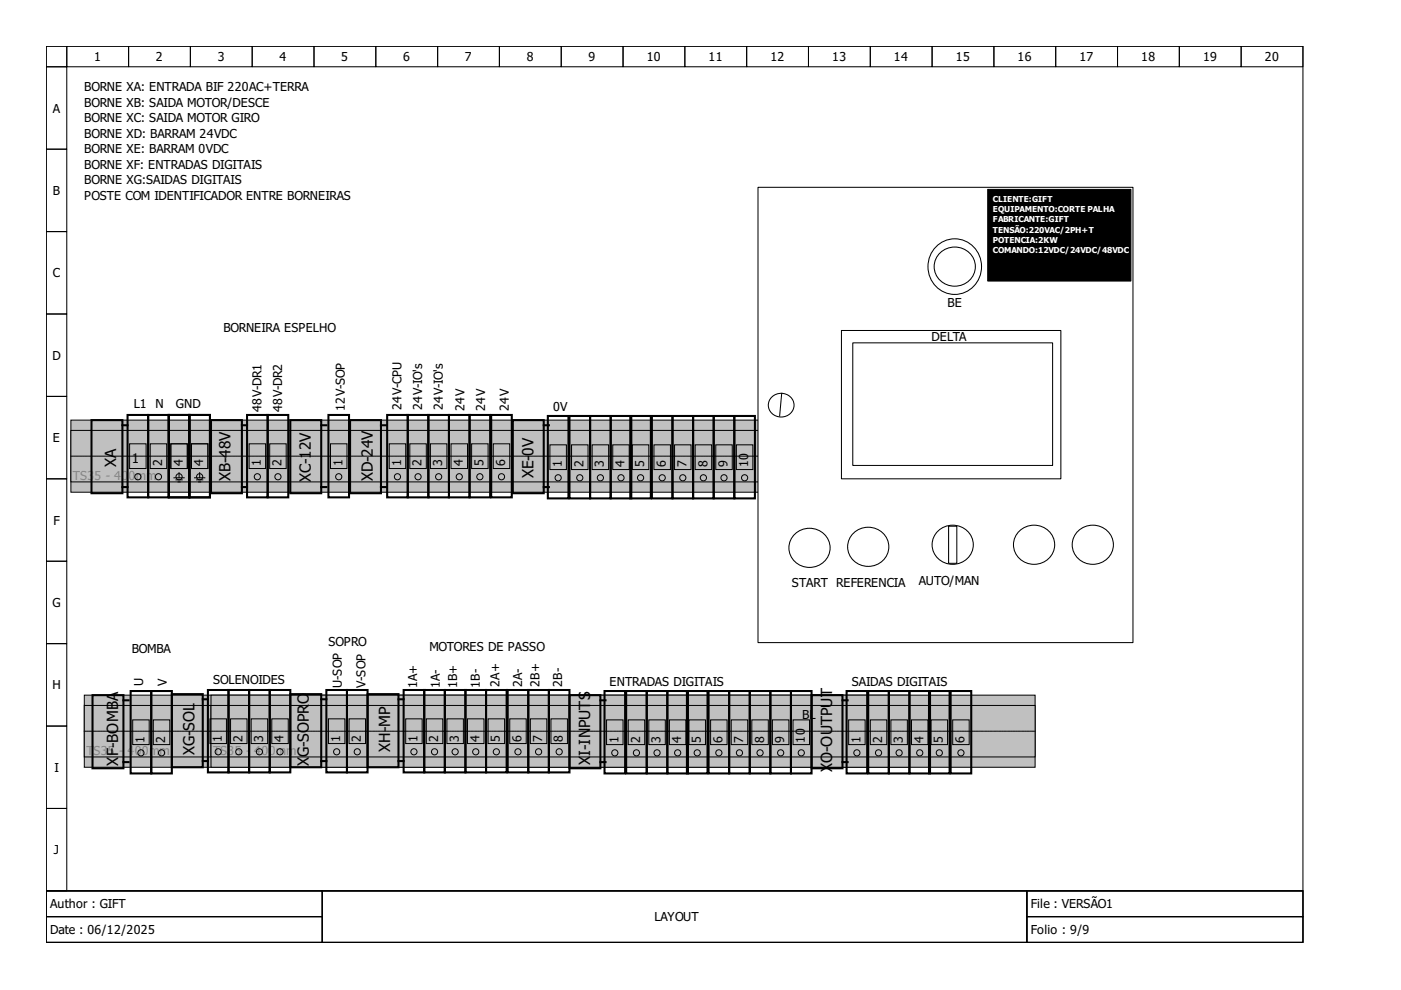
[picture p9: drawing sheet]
<svg xmlns="http://www.w3.org/2000/svg" width="297mm" height="210mm" viewBox="0 0 297 210" stroke-linecap="round" stroke-linejoin="round" font-family="sans-serif">
<g fill="none" stroke="#000" stroke-width=".22">
<path d="M9.8 9.8h266.5v179.1h-266.5zM9.8 9.8h4.4v4.4h-4.4zM9.8 14.2h4.4v17.4h-4.4zM14.2 9.8h13.1v4.4h-13.1zM27.3 9.8h13.1v4.4h-13.1zM40.4 9.8h13.1v4.4h-13.1zM53.5 9.8h13.1v4.4h-13.1zM66.6 9.8h13.1v4.4h-13.1zM79.7 9.8h13.1v4.4h-13.1zM92.8 9.8h13.1v4.4h-13.1zM105.9 9.8h13.1v4.4h-13.1zM119 9.8h13.1v4.4h-13.1z"/>
<path d="M132.1 9.8h13.1v4.4h-13.1zM145.2 9.8h13.1v4.4h-13.1zM158.3 9.8h13.1v4.4h-13.1zM171.4 9.8h13.1v4.4h-13.1zM184.5 9.8h13.1v4.4h-13.1zM197.6 9.8h13.1v4.4h-13.1zM210.7 9.8h13.1v4.4h-13.1zM223.8 9.8h13.1v4.4h-13.1zM236.9 9.8h13.1v4.4h-13.1zM250 9.8h13.1v4.4h-13.1zM263.1 9.8h13.2v4.4h-13.2zM9.8 31.6h4.4v17.5h-4.4z"/>
<path d="M9.8 49.1h4.4v17.5h-4.4zM9.8 66.6h4.4v17.4h-4.4zM9.8 84h4.4v17.5h-4.4zM9.8 101.5h4.4v17.5h-4.4zM9.8 119h4.4v17.5h-4.4zM9.8 136.5h4.4v17.4h-4.4zM9.8 153.9h4.4v17.5h-4.4zM9.8 171.4h4.4v17.5h-4.4zM9.8 188.9h266.5v10.9h-266.5zM9.8 188.9h58.5v5.4h-58.5zM9.8 194.3h58.5v5.5h-58.5zM68.3 188.9h149.4v10.9h-149.4z"/>
<path d="M217.7 188.9h58.6v5.4h-58.6zM217.7 194.3h58.6v5.5h-58.6z"/>
</g>
<g fill="#c0c0c0" stroke="#000" stroke-width=".21">
<path d="M15 89.1h174.8v15.3h-174.8z" fill-rule="evenodd"/>
<path d="M15 91.3h174.8v10.9h-174.8z" fill-rule="evenodd"/>
</g>
<path d="M15 96.7h174.8" fill="none" stroke="#000" stroke-width=".21" stroke-dasharray=".4 .2 .1 .2"/>
<g fill="#c0c0c0" stroke="#000" stroke-width=".21">
<path d="M17.9 147.4h174.7v15.3h-174.7z" fill-rule="evenodd"/>
<path d="M17.9 149.6h174.7v10.9h-174.7z" fill-rule="evenodd"/>
</g>
<path d="M17.9 155h174.7" fill="none" stroke="#000" stroke-width=".21" stroke-dasharray=".4 .2 .1 .2"/>
<g fill="#c0c0c0" stroke="#000" stroke-width=".21">
<path d="M44.7 147.4h174.8v15.3h-174.8z" fill-rule="evenodd"/>
<path d="M44.7 149.6h174.8v10.9h-174.8z" fill-rule="evenodd"/>
</g>
<path d="M44.7 155h174.8" fill="none" stroke="#000" stroke-width=".21" stroke-dasharray=".4 .2 .1 .2"/>
<path d="M160.7 39.7h79.5v96.5h-79.5z" fill="#fff" stroke="#000" stroke-width=".22"/>
<path d="M198.4 52.4a5.7 5.7 0 0 1 7.5-.5 5.7 5.7 0 0 1 1.6 7.3 5.7 5.7 0 0 1-7 2.9 5.7 5.7 0 0 1-3.7-6.5 6 6 0 0 1 1.6-3.2zM199.1 53.9a4.3 4.3 0 0 1 5.4-1 4.3 4.3 0 0 1 2 5.1 4.3 4.3 0 0 1-5.5 2.5 4.3 4.3 0 0 1-2.7-5.4zM178.4 70.1h46.5v31.4h-46.5zM180.8 72.7h42.4v26h-42.4zM163.5 84.3a2.72 2.72 0 0 1 3.2-.7 2.72 2.72 0 0 1 1.6 2.9 2.73 2.73 0 0 1-3.2 1.9 2.73 2.73 0 0 1-2.1-3.1zM165.7 83.4l-.4 4.8M168.3 113.5a4.3 4.3 0 0 1 5.4-1 4.3 4.3 0 0 1 2 5.1 4.3 4.3 0 0 1-5.5 2.5 4.3 4.3 0 0 1-2.7-5.4zM180.7 113.3a4.3 4.3 0 0 1 5.4-1 4.3 4.3 0 0 1 2.1 5.1 4.3 4.3 0 0 1-5.5 2.5 4.3 4.3 0 0 1-2.7-5.4zM198.6 112.8a4.3 4.3 0 0 1 5.5-1 4.3 4.3 0 0 1 2 5.1 4.3 4.3 0 0 1-5.5 2.5 4.3 4.3 0 0 1-2.7-5.3zM201.1 111.6h1.8v7.8h-1.8zM215.9 112.8a4.3 4.3 0 0 1 5.4-1 4.3 4.3 0 0 1 2 5.1 4.3 4.3 0 0 1-5.4 2.5 4.3 4.3 0 0 1-2.7-5.3zM228.4 112.8a4.3 4.3 0 0 1 5.4-1 4.3 4.3 0 0 1 2 5.1 4.3 4.3 0 0 1-5.5 2.5 4.3 4.3 0 0 1-2.7-5.3z" fill="none" stroke="#000" stroke-width=".22"/>
<path d="M209.4 40.1h30.4v19.5h-30.4z" fill="#000" stroke="#000" stroke-width=".22"/>
<g fill="none" stroke="#000" stroke-width=".44">
<path d="M19.4 89.1h6.6v15.5h-6.6zM26 90.2h1M27 88h4.4v17.5h-4.4zM31.4 88h4.4v17.5h-4.4zM35.8 88h4.3v17.5h-4.3zM40.1 88h4.4v17.5h-4.4zM44.7 89.1h6.6v15.5h-6.6zM51.3 90.2h1.1M52.4 88h4.3v17.5h-4.3zM56.7 88h4.4v17.5h-4.4zM61.6 89.1h6.5v15.5h-6.5zM68.1 90.2h1.1"/>
<path d="M69.6 88h4.4v17.5h-4.4zM74.2 89.1h6.6v15.5h-6.6zM80.8 90.2h1.1M82.1 88h4.4v17.5h-4.4zM86.5 88h4.3v17.5h-4.3zM90.8 88h4.4v17.5h-4.4zM95.2 88h4.4v17.5h-4.4zM99.6 88h4.3v17.5h-4.3zM104.1 88h4.4v17.5h-4.4zM108.7 89.1h6.6v15.5h-6.6zM115.3 90.2h1.1M116.2 88.2h4.3v17.5h-4.3z"/>
<path d="M120.7 88.2h4.4v17.5h-4.4zM125.1 88.2h4.4v17.5h-4.4zM129.5 88.2h4.3v17.5h-4.3zM133.6 88.2h4.4v17.5h-4.4zM138.2 88.2h4.4v17.5h-4.4zM142.6 88.2h4.4v17.5h-4.4zM147 88.2h4.3v17.5h-4.3zM151.3 88.2h4.4v17.5h-4.4zM155.7 88.2h4.4v17.5h-4.4zM26 103.3h1M51.3 103.3h1.1M68.1 103.3h1.1"/>
<path d="M80.8 103.3h1.1M115.3 103.3h1.1M19.6 147.4h6.6v15.5h-6.6zM26.2 148.5h1.1M27.7 146.5h4.4v17.5h-4.4zM32.1 146.5h4.3v17.5h-4.3zM36.4 147.2h6.6v15.5h-6.6zM43 148.3h1.1M44.1 146.3h4.3v17.5h-4.3zM48.4 146.3h4.4v17.5h-4.4zM52.8 146.3h4.4v17.5h-4.4zM57.2 146.3h4.4v17.5h-4.4z"/>
<path d="M61.6 147.2h6.5v15.5h-6.5zM68.1 148.3h1.1M69.2 146.3h4.4v17.5h-4.4zM73.6 146.3h4.3v17.5h-4.3zM77.9 147.2h6.6v15.5h-6.6zM84.5 148.3h1.1M85.6 146.3h4.3v17.5h-4.3zM89.9 146.3h4.4v17.5h-4.4zM94.3 146.3h4.4v17.5h-4.4zM98.7 146.3h4.4v17.5h-4.4zM103.1 146.3h4.3v17.5h-4.3zM107.6 146.3h4.4v17.5h-4.4z"/>
<path d="M112 146.3h4.4v17.5h-4.4zM116.4 146.3h4.3v17.5h-4.3zM120.7 147.4h6.6v15.5h-6.6zM127.3 148.5h1.1M128.2 146.5h4.3v17.5h-4.3zM132.8 146.5h4.3v17.5h-4.3zM137.1 146.5h4.4v17.5h-4.4zM141.5 146.5h4.4v17.5h-4.4zM145.6 146.5h4.4v17.5h-4.4zM150.2 146.5h4.4v17.5h-4.4zM154.6 146.5h4.4v17.5h-4.4zM159 146.5h4.3v17.5h-4.3z"/>
<path d="M163.3 146.5h4.4v17.5h-4.4zM167.7 146.5h4.4v17.5h-4.4zM172.1 147.4h6.5v15.5h-6.5zM178.6 148.5h1.1M179.5 146.5h4.4v17.5h-4.4zM184.1 146.5h4.3v17.5h-4.3zM188.4 146.5h4.4v17.5h-4.4zM192.8 146.5h4.4v17.5h-4.4zM197 146.5h4.3v17.5h-4.3zM201.6 146.5h4.3v17.5h-4.3zM26.2 161.6h1.1M43 161.4h1.1"/>
<path d="M68.1 161.4h1.1M84.5 161.4h1.1M127.3 161.6h1.1M178.6 161.6h1.1"/>
</g>
<g fill="none" stroke="#000" stroke-width=".21">
<path d="M27.5 94.1h3.5v5.2h-3.5zM31.8 94.1h3.5v5.2h-3.5zM36.2 94.1h3.5v5.2h-3.5zM40.6 94.1h3.5v5.2h-3.5zM52.8 94.1h3.5v5.2h-3.5zM57.2 94.1h3.5v5.2h-3.5zM70.1 94.1h3.5v5.2h-3.5zM82.5 94.1h3.5v5.2h-3.5zM86.9 94.1h3.5v5.2h-3.5zM91.3 94.1h3.5v5.2h-3.5zM95.6 94.1h3.5v5.2h-3.5zM100 94.1h3.5v5.2h-3.5z"/>
<path d="M104.6 94.1h3.5v5.2h-3.5zM116.6 94.3h3.5v5.3h-3.5zM121.2 94.3h3.5v5.3h-3.5zM125.5 94.3h3.5v5.3h-3.5zM129.9 94.3h3.5v5.3h-3.5zM134.1 94.3h3.5v5.3h-3.5zM138.7 94.3h3.4v5.3h-3.4zM143 94.3h3.5v5.3h-3.5zM147.4 94.3h3.5v5.3h-3.5zM151.8 94.3h3.5v5.3h-3.5zM156.1 94.3h3.5v5.3h-3.5zM36.9 101.3h2.2"/>
<path d="M37.3 101.7h1.3M37.7 102.2h.5M38 100.2v1.1M41.2 101.3h2.2M41.7 101.7h1.3M42.1 102.2h.5M42.3 100.2v1.1M28.1 152.6h3.5v5.3h-3.5zM32.5 152.6h3.5v5.3h-3.5zM44.5 152.4h3.5v5.3h-3.5zM48.9 152.4h3.5v5.3h-3.5zM53.3 152.4h3.4v5.3h-3.4z"/>
<path d="M57.6 152.4h3.5v5.3h-3.5zM69.6 152.4h3.5v5.3h-3.5zM74 152.4h3.5v5.3h-3.5zM86 152.4h3.5v5.3h-3.5zM90.4 152.4h3.5v5.3h-3.5zM94.8 152.4h3.4v5.3h-3.4zM99.1 152.4h3.5v5.3h-3.5zM103.5 152.4h3.5v5.3h-3.5zM108.1 152.4h3.5v5.3h-3.5zM112.4 152.4h3.5v5.3h-3.5zM116.8 152.4h3.5v5.3h-3.5zM128.6 152.6h3.5v5.3h-3.5z"/>
<path d="M133.2 152.6h3.5v5.3h-3.5zM137.6 152.6h3.5v5.3h-3.5zM141.9 152.6h3.5v5.3h-3.5zM146.1 152.6h3.5v5.3h-3.5zM150.7 152.6h3.5v5.3h-3.5zM155 152.6h3.5v5.3h-3.5zM159.4 152.6h3.5v5.3h-3.5zM163.8 152.6h3.5v5.3h-3.5zM168.1 152.6h3.5v5.3h-3.5zM179.9 152.6h3.5v5.3h-3.5zM184.5 152.6h3.5v5.3h-3.5zM188.9 152.6h3.5v5.3h-3.5z"/>
<path d="M193.3 152.6h3.4v5.3h-3.4zM197.4 152.6h3.5v5.3h-3.5zM202 152.6h3.5v5.3h-3.5z"/>
<circle cx="29.2" cy="101.1" r=".66"/>
<circle cx="33.6" cy="101.1" r=".66"/>
<circle cx="38" cy="101.1" r=".66"/>
<circle cx="42.3" cy="101.1" r=".66"/>
<circle cx="54.6" cy="101.1" r=".66"/>
<circle cx="58.9" cy="101.1" r=".66"/>
<circle cx="71.8" cy="101.1" r=".66"/>
<circle cx="84.3" cy="101.1" r=".66"/>
<circle cx="88.6" cy="101.1" r=".66"/>
<circle cx="93" cy="101.1" r=".66"/>
<circle cx="97.4" cy="101.1" r=".66"/>
<circle cx="101.7" cy="101.1" r=".66"/>
<circle cx="106.3" cy="101.1" r=".66"/>
<circle cx="118.3" cy="101.3" r=".66"/>
<circle cx="122.9" cy="101.3" r=".66"/>
<circle cx="127.3" cy="101.3" r=".66"/>
<circle cx="131.7" cy="101.3" r=".66"/>
<circle cx="135.8" cy="101.3" r=".66"/>
<circle cx="140.4" cy="101.3" r=".66"/>
<circle cx="144.8" cy="101.3" r=".66"/>
<circle cx="149.1" cy="101.3" r=".66"/>
<circle cx="153.5" cy="101.3" r=".66"/>
<circle cx="157.9" cy="101.3" r=".66"/>
<circle cx="29.9" cy="159.6" r=".66"/>
<circle cx="34.3" cy="159.6" r=".66"/>
<circle cx="46.3" cy="159.4" r=".66"/>
<circle cx="50.6" cy="159.4" r=".66"/>
<circle cx="55" cy="159.4" r=".66"/>
<circle cx="59.4" cy="159.4" r=".66"/>
<circle cx="71.4" cy="159.4" r=".66"/>
<circle cx="75.7" cy="159.4" r=".66"/>
<circle cx="87.8" cy="159.4" r=".66"/>
<circle cx="92.1" cy="159.4" r=".66"/>
<circle cx="96.5" cy="159.4" r=".66"/>
<circle cx="100.9" cy="159.4" r=".66"/>
<circle cx="105.2" cy="159.4" r=".66"/>
<circle cx="109.8" cy="159.4" r=".66"/>
<circle cx="114.2" cy="159.4" r=".66"/>
<circle cx="118.6" cy="159.4" r=".66"/>
<circle cx="130.4" cy="159.6" r=".66"/>
<circle cx="134.9" cy="159.6" r=".66"/>
<circle cx="139.3" cy="159.6" r=".66"/>
<circle cx="143.7" cy="159.6" r=".66"/>
<circle cx="147.8" cy="159.6" r=".66"/>
<circle cx="152.4" cy="159.6" r=".66"/>
<circle cx="156.8" cy="159.6" r=".66"/>
<circle cx="161.1" cy="159.6" r=".66"/>
<circle cx="165.5" cy="159.6" r=".66"/>
<circle cx="169.9" cy="159.6" r=".66"/>
<circle cx="181.7" cy="159.6" r=".66"/>
<circle cx="186.3" cy="159.6" r=".66"/>
<circle cx="190.6" cy="159.6" r=".66"/>
<circle cx="195" cy="159.6" r=".66"/>
<circle cx="199.2" cy="159.6" r=".66"/>
<circle cx="203.7" cy="159.6" r=".66"/>
</g>
<g font-size="3.3">
<text x="24.6" y="99" transform="rotate(-90 24.6 99)">XA</text>
<text x="113.1" y="101.4" transform="rotate(-90 113.1 101.4)">XE-</text>
<text x="113.1" y="96.6" transform="rotate(-90 113.1 96.6)">0V</text>
<text x="48.9" y="102.1" transform="rotate(-90 48.9 102.1)">XB-48V</text>
<text x="65.9" y="102.3" transform="rotate(-90 65.9 102.3)">XC-12V</text>
<text x="79" y="102.1" transform="rotate(-90 79 102.1)">XD-24V</text>
<text x="25.1" y="148.6" transform="rotate(-90 25.1 148.6)">A</text>
<text x="65.5" y="149.4" transform="rotate(-90 65.5 149.4)">O</text>
<text x="41.2" y="154.9" transform="rotate(-90 41.2 154.9)">SOL</text>
<text x="82.7" y="154.2" transform="rotate(-90 82.7 154.2)">MP</text>
<text x="125.1" y="154.4" transform="rotate(-90 125.1 154.4)">PUTS</text>
<text x="25.1" y="160.4" transform="rotate(-90 25.1 160.4)">F-BOMB</text>
<text x="41.2" y="160.2" transform="rotate(-90 41.2 160.2)">XG-</text>
<text x="82.7" y="159.4" transform="rotate(-90 82.7 159.4)">XH-</text>
<text x="125.1" y="160.3" transform="rotate(-90 125.1 160.3)">I-IN</text>
<text x="176.4" y="161.8" transform="rotate(-90 176.4 161.8)">O-OUTPUT</text>
<text x="25.1" y="162.3" transform="rotate(-90 25.1 162.3)">X</text>
<text x="65.5" y="162.5" transform="rotate(-90 65.5 162.5)">XG-SOPR</text>
<text x="125.1" y="162.2" transform="rotate(-90 125.1 162.2)">X</text>
<text x="176.4" y="163.8" transform="rotate(-90 176.4 163.8)">X</text>
</g>
<text font-size="2.8" x="27.9" y="98.2">1</text>
<g font-size="2.6">
<text x="19.9" y="13">1</text>
<text x="33.1" y="13">2</text>
<text x="46.2" y="13">3</text>
<text x="59.3" y="13">4</text>
<text x="72.4" y="13">5</text>
<text x="85.5" y="13">6</text>
<text x="98.6" y="13">7</text>
<text x="111.7" y="13">8</text>
<text x="124.8" y="13">9</text>
<text x="137.1" y="13">10</text>
<text x="150.2" y="13">11</text>
<text x="163.3" y="13">12</text>
<text x="176.4" y="13">13</text>
<text x="189.5" y="13">14</text>
<text x="202.6" y="13">15</text>
<text x="215.8" y="13">16</text>
<text x="228.9" y="13">17</text>
<text x="242" y="13">18</text>
<text x="255.1" y="13">19</text>
<text x="268.2" y="13">20</text>
<text x="11.2" y="23.9">A</text>
<text x="17.9" y="19.4">BORNE XA: ENTRADA BIF 220AC+TERRA</text>
<text x="17.9" y="22.7">BORNE XB: SAIDA MOTOR/DESCE</text>
<text x="17.9" y="26">BORNE XC: SAIDA MOTOR GIRO</text>
<text x="17.9" y="29.2">BORNE XD: BARRAM 24VDC</text>
<text x="17.9" y="32.5">BORNE XE: BARRAM 0VDC</text>
<text x="17.9" y="35.8">BORNE XF: ENTRADAS DIGITAIS</text>
<text x="11.2" y="41.3">B</text>
<text x="17.9" y="39.1">BORNE XG:SAIDAS DIGITAIS</text>
<text x="17.9" y="42.3">POSTE COM IDENTIFICADOR ENTRE BORNEIRAS</text>
<text x="11.2" y="58.8">C</text>
<text x="200.9" y="65">BE</text>
<text x="47.4" y="70.3">BORNEIRA ESPELHO</text>
<text x="11.1" y="76.3">D</text>
<text x="197.5" y="72.3">DELTA</text>
<text x="28.4" y="86.5">L1</text>
<text x="32.9" y="86.5">N</text>
<text x="37.3" y="86.5">GND</text>
<text x="55.4" y="87.3" transform="rotate(-90 55.4 87.3)">48V-DR1</text>
<text x="59.8" y="87.3" transform="rotate(-90 59.8 87.3)">48V-DR2</text>
<text x="73.1" y="87.1" transform="rotate(-90 73.1 87.1)">12V-SOP</text>
<text x="85.1" y="86.9" transform="rotate(-90 85.1 86.9)">24V-CPU</text>
<text x="89.5" y="86.9" transform="rotate(-90 89.5 86.9)">24V-IO's</text>
<text x="93.9" y="86.9" transform="rotate(-90 93.9 86.9)">24V-IO's</text>
<text x="98.5" y="87.1" transform="rotate(-90 98.5 87.1)">24V</text>
<text x="102.8" y="87.1" transform="rotate(-90 102.8 87.1)">24V</text>
<text x="107.9" y="87.1" transform="rotate(-90 107.9 87.1)">24V</text>
<text x="117.2" y="87.1">0V</text>
<text x="11.2" y="93.8">E</text>
<text x="34.4" y="98.9" transform="rotate(-90 34.4 98.9)">2</text>
<text x="38.7" y="98.9" transform="rotate(-90 38.7 98.9)">4</text>
<text x="43.1" y="98.9" transform="rotate(-90 43.1 98.9)">4</text>
<text x="55.3" y="98.9" transform="rotate(-90 55.3 98.9)">1</text>
<text x="59.7" y="98.9" transform="rotate(-90 59.7 98.9)">2</text>
<text x="72.6" y="98.9" transform="rotate(-90 72.6 98.9)">1</text>
<text x="85" y="98.9" transform="rotate(-90 85 98.9)">1</text>
<text x="89.4" y="98.9" transform="rotate(-90 89.4 98.9)">2</text>
<text x="93.8" y="98.9" transform="rotate(-90 93.8 98.9)">3</text>
<text x="98.1" y="98.9" transform="rotate(-90 98.1 98.9)">4</text>
<text x="102.5" y="98.9" transform="rotate(-90 102.5 98.9)">5</text>
<text x="107.1" y="98.9" transform="rotate(-90 107.1 98.9)">6</text>
<text x="119.1" y="99.1" transform="rotate(-90 119.1 99.1)">1</text>
<text x="123.7" y="99.1" transform="rotate(-90 123.7 99.1)">2</text>
<text x="128.1" y="99.1" transform="rotate(-90 128.1 99.1)">3</text>
<text x="132.4" y="99.1" transform="rotate(-90 132.4 99.1)">4</text>
<text x="136.6" y="99.1" transform="rotate(-90 136.6 99.1)">5</text>
<text x="141.2" y="99.1" transform="rotate(-90 141.2 99.1)">6</text>
<text x="145.5" y="99.1" transform="rotate(-90 145.5 99.1)">7</text>
<text x="150" y="99.1" transform="rotate(-90 150 99.1)">8</text>
<text x="154.3" y="99.1" transform="rotate(-90 154.3 99.1)">9</text>
<text x="158.6" y="99.1" transform="rotate(-90 158.6 99.1)">10</text>
<text x="11.3" y="111.2">F</text>
<text x="167.9" y="124.5">START REFERENCIA</text>
<text x="194.8" y="124">AUTO/MAN</text>
<text x="11.1" y="128.7">G</text>
<text x="69.6" y="136.9">SOPRO</text>
<text x="91" y="138">MOTORES DE PASSO</text>
<text x="27.9" y="138.4">BOMBA</text>
<text x="11.1" y="146.2">H</text>
<text x="30.3" y="145.4" transform="rotate(-90 30.3 145.4)">U</text>
<text x="35.3" y="145.4" transform="rotate(-90 35.3 145.4)">V</text>
<text x="45.2" y="145">SOLENOIDES</text>
<text x="72.5" y="145.9" transform="rotate(-90 72.5 145.9)">U-SOP</text>
<text x="77.5" y="145.9" transform="rotate(-90 77.5 145.9)">V-SOP</text>
<text x="88.4" y="145.9" transform="rotate(-90 88.4 145.9)">1A+</text>
<text x="93.2" y="145.9" transform="rotate(-90 93.2 145.9)">1A-</text>
<text x="96.9" y="145.9" transform="rotate(-90 96.9 145.9)">1B+</text>
<text x="101.7" y="145.9" transform="rotate(-90 101.7 145.9)">1B-</text>
<text x="105.9" y="145.6" transform="rotate(-90 105.9 145.6)">2A+</text>
<text x="110.7" y="145.6" transform="rotate(-90 110.7 145.6)">2A-</text>
<text x="114.4" y="145.6" transform="rotate(-90 114.4 145.6)">2B+</text>
<text x="119.2" y="145.6" transform="rotate(-90 119.2 145.6)">2B-</text>
<text x="129.3" y="145.4">ENTRADAS DIGITAIS</text>
<text x="180.6" y="145.4">SAIDAS DIGITAIS</text>
<text x="170.1" y="152.4">BL</text>
<text x="30.6" y="157.4" transform="rotate(-90 30.6 157.4)">1</text>
<text x="35" y="157.4" transform="rotate(-90 35 157.4)">2</text>
<text x="47" y="157.2" transform="rotate(-90 47 157.2)">1</text>
<text x="51.4" y="157.2" transform="rotate(-90 51.4 157.2)">2</text>
<text x="55.8" y="157.2" transform="rotate(-90 55.8 157.2)">3</text>
<text x="60.1" y="157.2" transform="rotate(-90 60.1 157.2)">4</text>
<text x="72.1" y="157.2" transform="rotate(-90 72.1 157.2)">1</text>
<text x="76.5" y="157.2" transform="rotate(-90 76.5 157.2)">2</text>
<text x="88.5" y="157.2" transform="rotate(-90 88.5 157.2)">1</text>
<text x="92.9" y="157.2" transform="rotate(-90 92.9 157.2)">2</text>
<text x="97.3" y="157.2" transform="rotate(-90 97.3 157.2)">3</text>
<text x="101.6" y="157.2" transform="rotate(-90 101.6 157.2)">4</text>
<text x="106" y="157.2" transform="rotate(-90 106 157.2)">5</text>
<text x="110.6" y="157.2" transform="rotate(-90 110.6 157.2)">6</text>
<text x="115" y="157.2" transform="rotate(-90 115 157.2)">7</text>
<text x="119.3" y="157.2" transform="rotate(-90 119.3 157.2)">8</text>
<text x="131.1" y="157.4" transform="rotate(-90 131.1 157.4)">1</text>
<text x="135.7" y="157.4" transform="rotate(-90 135.7 157.4)">2</text>
<text x="140.1" y="157.4" transform="rotate(-90 140.1 157.4)">3</text>
<text x="144.4" y="157.4" transform="rotate(-90 144.4 157.4)">4</text>
<text x="148.6" y="157.4" transform="rotate(-90 148.6 157.4)">5</text>
<text x="153.2" y="157.4" transform="rotate(-90 153.2 157.4)">6</text>
<text x="157.5" y="157.4" transform="rotate(-90 157.5 157.4)">7</text>
<text x="162" y="157.4" transform="rotate(-90 162 157.4)">8</text>
<text x="166.3" y="157.4" transform="rotate(-90 166.3 157.4)">9</text>
<text x="170.6" y="157.4" transform="rotate(-90 170.6 157.4)">10</text>
<text x="182.4" y="157.4" transform="rotate(-90 182.4 157.4)">1</text>
<text x="187" y="157.4" transform="rotate(-90 187 157.4)">2</text>
<text x="191.4" y="157.4" transform="rotate(-90 191.4 157.4)">3</text>
<text x="195.8" y="157.4" transform="rotate(-90 195.8 157.4)">4</text>
<text x="199.9" y="157.4" transform="rotate(-90 199.9 157.4)">5</text>
<text x="204.5" y="157.4" transform="rotate(-90 204.5 157.4)">6</text>
<text x="11.5" y="163.7">I</text>
<text x="11.4" y="181.1">J</text>
<text x="10.7" y="192.6">Author : GIFT</text>
<text x="138.8" y="195.3">LAYOUT</text>
<text x="218.6" y="192.6">File : VERSÃO1</text>
<text x="10.7" y="198.1">Date : 06/12/2025</text>
<text x="218.6" y="198.1">Folio : 9/9</text>
</g>
<g font-size="2.6" fill="#888a85">
<text x="15.5" y="101.7">TS3</text>
<text x="20.1" y="101.7">5 - 40</text>
<text x="27.3" y="101.7">0mm</text>
<text x="18.3" y="160.1">T</text>
<text x="19.8" y="160.1">S35 -</text>
<text x="27" y="160.1">4</text>
<text x="28.6" y="160.1">00mm</text>
<text x="45.2" y="160.1">TS35 -</text>
<text x="53.9" y="160.1">400mm</text>
</g>
<g font-size="1.7" fill="#fff">
<text x="210.5" y="42.8">CLIENTE:GIFT</text>
<text x="210.5" y="45">EQUIPAMENTO:CORTE PALHA</text>
<text x="210.5" y="47.1">FABRICANTE:GIFT</text>
<text x="210.5" y="49.3">TENSÃO:220VAC/2PH+T</text>
<text x="210.5" y="51.5">POTENCIA:2KW</text>
<text x="210.5" y="53.7">COMANDO:12VDC/24VDC/48VDC</text>
</g>
</svg>
